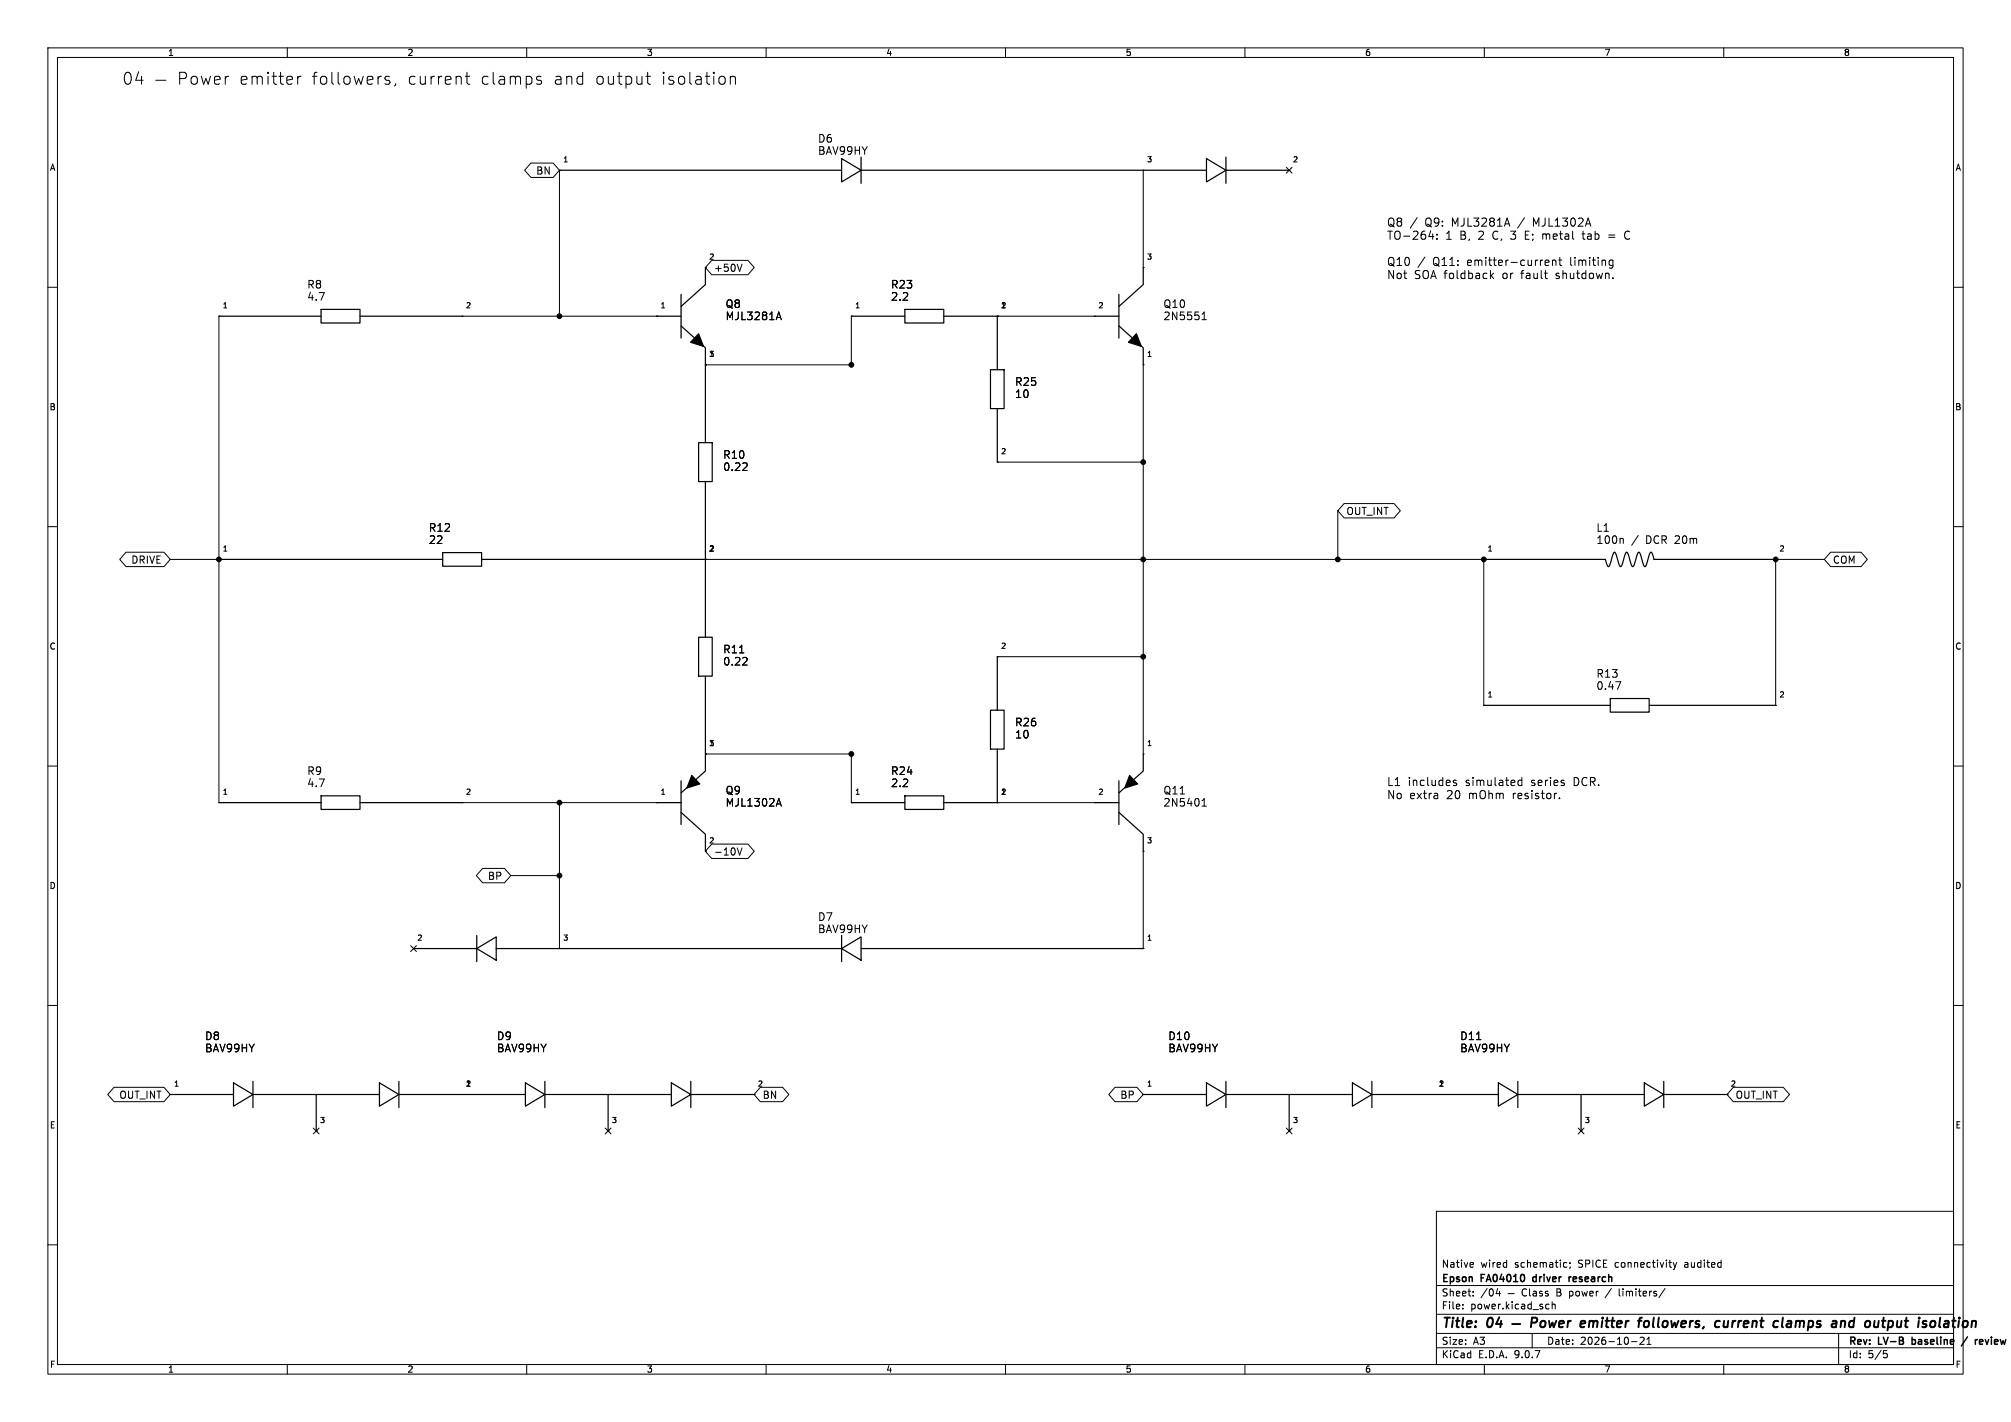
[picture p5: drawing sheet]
<svg xmlns="http://www.w3.org/2000/svg" width="420mm" height="297mm" viewBox="0 0 420 297" stroke-linecap="round" stroke-linejoin="round" font-family="sans-serif">
<g fill="none" stroke="#000" stroke-width=".21">
<path d="M10 10h400v277h-400zM12 12h396v273h-396zM32.5 16.8h2.2M37.5 16.4h1a.68 .68 0 0 0 .5-.6 .68 .68 0 0 0-.5-.7h-1v2.5M40.1 16.1a.68 .68 0 0 1 1.1 .3v.7a.68 .68 0 0 1-.6 .5 .68 .68 0 0 1-.7-.5v-.7zM42 15.9l.5 1.7 .5-1.2 .5 1.2 .5-1.7M44.8 16.8l1.2-.3-.1-.4-.8-.2-.3 .4 .1 1.2 .2 .1 .8-.1M47 15.9v1.7M47.8 15.9a.64 .64 0 0 0-.8 .5M60 10v2M62.2 15.9v1.7M62.9 15.9a.64 .64 0 0 0-.7 .5"/>
<path d="M81.3 16.1l-.6-.2-.3 .4 .1 .3 .8 .3 .2 .2-.2 .4-.2 .1-.7-.1M82.6 17.5l-.2 .5M97.2 15.9h.9M97.5 15.1v2.1l.1 .3 .5 .1M110 10v2M113 16.1l-.6-.2-.4 .4 .2 .3 .8 .3 .1 .2-.1 .4-.2 .1-.8-.1M134.9 15.9h1M135.3 15.1v2.1l.1 .3 .5 .1M151.2 16.1l.3 .3v.7l-.3 .4M152.5 16.2a.62 .62 0 0 1 1.1 .1v1.3M152.5 15.9v1.7M160 10v2"/>
<path d="M210 10v2M260 10v2M310 10v2M360 10v2M110.9 34.1h4.6l1.3 1.5-1.3 1.5h-4.6l-1.3-1.5zM116.8 35.6h.1M116.8 35.6v30.4M238.8 35.6h.1M238.8 35.6v20.3M268.6 35l1.2 1.2M269.2 35.6h.1M269.8 35l-1.2 1.2"/>
<path d="M147.3 55.9h.1M148.6 54.4h7.6l1.3 1.5-1.3 1.5h-7.6l-1.3-1.5zM155 55.2l-.5 1.5M238.8 55.9h.1M296 45.5l-1.5 2.1M297.6 53.7l-1.5 2.2M298.4 49.4h1.1M299.2 48.8v1.2M300.1 49.8v.2M300.1 48.9v.2M311.3 56.5v1.7M311.4 57.5l.5 .7"/>
<path d="M311.9 57.1l-.6 .6M314.8 45.5l.5 1.7M322.5 57.1h.7M322.7 54.9l.8-.2-.1-.3-.5-.1-.2 .3 .1 .8h.6M323 58.2h.2M324.2 54.5l.3-.2 .4 .1 .1 1.1M324.2 54.3v1.2M325.5 54.3h.7M325.8 53.8v1.4l.4 .3M336 55.1l.4 .4 .5-.1M336.9 54.4l-.5-.1-.4 .3M336.9 54.3v1.4l-.4 .3-.4-.1"/>
<path d="M336.9 58v.2M339.4 48.7v.9M10 60h2M45.7 66h.1M45.7 66v101.6M96.5 66h.1M96.5 66h40.7M137.2 66h.1M147.3 76.2h.1M162.3 66.3h.7M162.6 65.2l.6 1.6M177.8 66h.1"/>
<path d="M177.8 66v10.2h-30.5M208.3 66h.1M208.3 66h20.3M228.6 66h.1M238.8 76.2h.1M238.8 76.2v81.3M251 66.8h1M251 65.6l.5-.4v1.6M408 60h2M155.9 96.7l.1 .3v.4l-.9 .9h.9M208.3 96.5h.1M208.3 96.5h30.5"/>
<path d="M10 110h2M26.3 115.3h7.9l1.4 1.5-1.4 1.5h-7.9l-1.3-1.5zM35.6 116.8h10.1M45.7 116.8h.1M147.3 116.8h.1M147.3 116.8h162.6M279.4 106.7v10.1M280.7 105.2h10.4l1.4 1.5-1.4 1.5h-10.4l-1.3-1.5zM309.9 116.8h.1M309.9 116.8v30.5M338.8 112.4l.2 .3v.8M342.1 111.8l-1.3 2.1"/>
<path d="M370.8 116.8h.1M370.8 116.8h10.2M370.8 116.8v30.5M382.3 115.3h6.4l1.3 1.5-1.3 1.5h-6.4l-1.3-1.5zM408 110h2M155.9 137.4l.1 .2v.4l-.9 .9h.9M208.3 137.2h.1M208.3 137.2h30.5M10 160h2M147.3 157.5h.1M147.3 157.5h30.5v10.1M238.8 157.5h.1"/>
<path d="M309.9 147.3h.1M337.4 142.4h1.1l-.7 1.6M370.8 147.3h.1M408 160h2M45.7 167.6h.1M96.5 167.6h.1M96.5 167.6h40.7M116.8 167.6v30.5M137.2 167.6h.1M147.3 177.8h.1M148.6 176.3h7.6l1.3 1.5-1.3 1.5h-7.6l-1.3-1.5zM154 177.1l.5 1.5 .5-1.5"/>
<path d="M162.3 167.9h.7M162.6 166.8l.6 1.6M177.8 167.6h.1M208.3 167.6h.1M208.3 167.6h20.3M228.6 167.6h.1M238.8 177.8h.1M238.8 177.8v20.3M251 167.2l.5-.4v1.6M251 168.4h1M304.2 163l-.5-.1-.2 .3 .1 .2 .6 .2v.4h-.7M317.8 163l-.5-.1-.3 .4v.5l.2 .2h.6"/>
<path d="M317.8 162.4v1.7M325 165.7h.1M325.7 166.7v.1M85.8 197.5l1.2 1.2M86.4 198.1h.1M87 197.5l-1.2 1.2M100.8 181.4h4.6l1.3 1.5-1.3 1.5h-4.6l-1.3-1.5zM106.7 182.9h10.1M116.8 198.1h.1M238.8 198.1h.1M10 210h2M408 210h2"/>
<path d="M23.8 227.1h10.4l1.4 1.5-1.4 1.5h-10.4l-1.3-1.5zM35.6 228.6h.1M65.4 235.6l1.2 1.2M66 236.2h.1M66.6 235.6l-1.2 1.2M96.5 228.6h.1M126.4 235.6l1.2 1.2M127 236.2h.1M127.6 235.6l-1.2 1.2M157.5 228.6h.1M158.8 227.1h4.6l1.4 1.5-1.4 1.5h-4.6l-1.3-1.5zM232.9 227.1h4.5l1.4 1.5-1.4 1.5h-4.5l-1.3-1.5z"/>
<path d="M238.8 228.6h.1M268.6 235.6l1.2 1.2M269.2 236.2h.1M269.8 235.6l-1.2 1.2M299.7 228.6h.1M329.6 235.6l1.2 1.2M330.2 236.2h.1M330.8 235.6l-1.2 1.2M360.7 228.6h.1M362 227.1h10.4l1.3 1.5-1.3 1.5h-10.4l-1.3-1.5zM300 253h108v32h-108zM10 260h2"/>
<path d="M300 278.5h108M300 274.5h108M300 268.5h108M305.5 273.2v.2M305.5 272.5v.1M307.5 263.7l.2 .3-.7 .2M307.7 270.5v.2M307.7 269.8v.1M307.7 264.6l-.2 .1M312.8 269.1l-.4 1.1h1M313.2 269.7v1M314.9 270.2h1.3"/>
<path d="M318.8 269.3a.71 .71 0 0 0-1 .5 .71 .71 0 0 0 .7 .9l.3-.2M319.4 269.2v1.3l.3 .2M320 278.5v3M320.2 269.8h.6l.1 .9M320.9 270l-.5 .1-.2 .2 .2 .4 .5-.1M322.1 269.8l-.4-.1-.2 .2 .1 .2 .5 .2v.3h-.6M323.1 272.4l.4 .1M323.3 269.8l-.4-.1-.2 .2 .1 .2 .5 .2v.3h-.6M323.5 273.3l-.4 .1M324.2 272.5l.2-.1 .3 .1 .1 .9M324.2 271.9v1.5M326.8 263.7l.4 .1"/>
<path d="M327.2 264.6l-.4 .1M327.9 263.8v.1M327.9 264.6l-.1 .3M338.2 269.2v1.4M342.5 279.4l.6-.1 .3 .4-1 1.1h1M343.9 279.7l.5-.4v1.5M347.7 269.1l-1.3 1.9M349.4 263.7l.4 1M349.8 264.7l-.4 .5M350.2 263.7l-.4 1M384 278.5v6.5M408 260h2"/>
<path d="M60 285v2M110 285v2M160 285v2M210 285v2M260 285v2M300 281.5h108M310 285v2M340.7 280.2h1.2M343.9 280.8h.9M360 285v2M393.4 282.1h.7M393.5 282.7h.4l.3 .2-.2 .6-.5 .1"/>
</g>
<path d="M320.2 266.8v.7M327.7 266.7v1M328.1 266.7l-.4 .3M399.3 279.3v1.5M399.5 279.8l-.2 .1M410.9 279.2l-1.3 1.9M412.5 279.8v1M413 279.8l-.5 .3M413.9 279.8h-.3l-.2 .2 .1 .7 .4 .1M399.3 280.7l.2 .1M414.1 280.1l-.7 .2" fill="none" stroke="#000" stroke-width=".3"/>
<g fill="none" stroke="#000" stroke-width=".4">
<path d="M315.8 276.5h1.7M319.8 276.3h.8l.3-.2a.51 .51 0 0 0-.2-.9h-.7l-.3 2M321.9 276.1l.1-.1a.5 .5 0 0 1 .8 .3l-.1 .5-.2 .3a.5 .5 0 0 1-.8-.3zM323.5 275.9l.2 1.3 .5-.9 .3 .9 .5-1.3M325.6 276.5l1-.2-.1-.3h-.7l-.2 .9 .2 .3 .6-.1M327.5 275.9l-.2 1.3M328.1 275.9l-.4 .1-.2 .3M330.1 276.5l1-.2-.1-.3h-.7l-.3 .9 .3 .3 .6-.1M343.5 276.1l.1-.1a.5 .5 0 0 1 .8 .3l-.1 .5-.2 .3a.5 .5 0 0 1-.8-.3zM360.1 275.9l-.1 1.2 .5 .1 .3-.2M360.9 275.9l-.1 1.3M373.3 276h.8l-.1 1.2"/>
<path d="M374.1 276.3l-.7 .1a.4 .4 0 0 0-.3 .4 .4 .4 0 0 0 .2 .4l.7-.1M387.2 276a.66 .66 0 0 0-1 .3l-.1 .5 .2 .3h.8M387.3 275.2l-.3 2M394.4 276l.6-.1 .3 .2M394.5 275.9l-.3 2M395.3 276.8a.66 .66 0 0 1-1 .3M406.2 276h.7v1.2M407 276.3l-.7 .1a.4 .4 0 0 0-.3 .4 .4 .4 0 0 0 .2 .4l.7-.1"/>
</g>
<g fill="none" stroke="#000" stroke-width=".25">
<path d="M116.8 35.6h59M175.8 33.1l4 2.5-4 2.4zM179.8 35.6h72.2M179.8 32.8v5.5M252 33.1l4 2.5-4 2.4zM256 32.8v5.5M256 35.6h13.2M147.3 55.9v3.5l-5.1 4.6M238.8 55.9v3.5l-5.1 4.6M45.7 66h21.4M67.1 64.6h8.1v2.9h-8.1zM75.2 66h21.3"/>
<path d="M137.2 66h5M142.2 68.1l5.1 4.5v19.9M142.2 61.5v9.1M177.8 66h11.2M189 64.6h8.1v2.9h-8.1zM197.1 66h11.2v11.2M206.9 77.2h2.8v8.1h-2.8zM228.6 66h5.1M233.7 68.1l5.1 4.5v3.6M233.7 61.5v9.1M145.9 92.5h2.8v8.1h-2.8zM208.3 85.3v11.2"/>
<path d="M45.7 116.8h46.8M92.5 115.4h8.1v2.9h-8.1zM100.6 116.8h46.7M147.3 100.6v32.5M309.9 116.8h25.4l.4 1.3 .2 .3 .3-.3 .6-2.2 .4-.6 .2 .3 .7 2.1 .4 .7 .3-.7 .7-2.1 .2-.3 .4 .6 .6 2.2 .3 .3 .2-.3 .7-2.2 .4-.6 .2 .3 .7 2.1 .3 .7 .3-.3 .6-2.2 .4-.6 .3 .3 .3 1.2h25.4M145.9 133.1h2.8v8.1h-2.8zM208.3 137.2v11.1M147.3 141.2v19.8l-5.1 4.6M206.9 148.3h2.8v8.2h-2.8zM208.3 156.5v11.1h-11.2M238.8 157.5v3.5l-5.1 4.6M309.9 147.3h26.4"/>
<path d="M336.3 145.9h8.1v2.8h-8.1zM344.4 147.3h26.4M45.7 167.6h21.4M67.1 166.2h8.1v2.9h-8.1zM75.2 167.6h21.3M137.2 167.6h5M142.2 169.7l5.1 4.5v3.6M142.2 163.1v9.1M177.8 167.6h11.2M189 166.2h8.1v2.9h-8.1zM228.6 167.6h5.1M233.7 169.7l5.1 4.5v3.6"/>
<path d="M233.7 163.1v9.1M86.4 198.1h13.2M99.6 198.1l4-2.4v4.9zM99.6 195.4v5.5M103.6 198.1h72.2M175.8 198.1l4-2.4v4.9zM175.8 195.4v5.5M179.8 198.1h59M35.6 228.6h13.2M48.8 226.2l4 2.4-4 2.4zM52.8 228.6h26.4M52.8 225.9v5.4"/>
<path d="M66 228.6v7.6M79.2 226.2l4.1 2.4-4.1 2.4zM83.3 228.6h26.4M83.3 225.9v5.4M109.7 226.2l4.1 2.4-4.1 2.4zM113.8 228.6h26.4M113.8 225.9v5.4M127 228.6v7.6M140.2 226.2l4.1 2.4-4.1 2.4zM144.3 228.6h13.2M144.3 225.9v5.4M238.8 228.6h13.2"/>
<path d="M252 226.2l4 2.4-4 2.4zM256 228.6h26.4M256 225.9v5.4M269.2 228.6v7.6M282.4 226.2l4.1 2.4-4.1 2.4zM286.5 228.6h26.4M286.5 225.9v5.4M312.9 226.2l4.1 2.4-4.1 2.4zM317 228.6h26.4M317 225.9v5.4M330.2 228.6v7.6M343.4 226.2l4.1 2.4-4.1 2.4z"/>
<path d="M347.5 228.6h13.2M347.5 225.9v5.4"/>
</g>
<path d="M145.9 69.7l1 2.6-2.7-.8zM237.3 69.7l1.1 2.6-2.7-.8zM144.5 162l1.6 1.7-2.6 .9zM235.9 162l1.7 1.7-2.7 .9z" fill="#000" stroke="#000" stroke-width=".25"/>
<g fill="#000" stroke="#000" stroke-width=".21">
<circle cx="116.8" cy="66" r=".5"/>
<circle cx="177.8" cy="76.2" r=".5"/>
<circle cx="238.8" cy="96.5" r=".5"/>
<circle cx="45.7" cy="116.8" r=".5"/>
<circle cx="238.8" cy="116.8" r=".5"/>
<circle cx="279.4" cy="116.8" r=".5"/>
<circle cx="309.9" cy="116.8" r=".5"/>
<circle cx="370.8" cy="116.8" r=".5"/>
<circle cx="238.8" cy="137.2" r=".5"/>
<circle cx="177.8" cy="157.5" r=".5"/>
<circle cx="116.8" cy="167.6" r=".5"/>
<circle cx="116.8" cy="182.9" r=".5"/>
</g>
<g font-size="3.5">
<text x="25.4" y="17.9">04</text>
<text x="49.7" y="17.9">emitter</text>
<text x="64.8" y="17.9">followers,</text>
<text x="84.7" y="17.9">current</text>
<text x="99.9" y="17.9">clamps</text>
<text x="115.1" y="17.9">and</text>
<text x="123.7" y="17.9">output</text>
<text x="137.5" y="17.9">isolation</text>
</g>
<g font-size="2.8">
<text x="301" y="277.9">Title:</text>
<text x="310.6" y="277.9">04</text>
<text x="332.6" y="277.9">emitter</text>
<text x="345.5" y="277.9">followers,</text>
<text x="362.3" y="277.9">current</text>
<text x="375.3" y="277.9">clamps</text>
<text x="388.2" y="277.9">and</text>
<text x="396" y="277.9">output</text>
<text x="407.8" y="277.9">isolation</text>
</g>
<g font-size="2.4">
<text x="289.6" y="47.6">Q8 /</text>
<text x="297.6" y="47.6">Q9:</text>
<text x="303.2" y="47.6">MJL3281A</text>
<text x="317.1" y="47.6">/</text>
<text x="320.3" y="47.6">MJL1302A</text>
<text x="289.6" y="50.4">TO-264:</text>
<text x="301.8" y="50.4">1</text>
<text x="304.9" y="50.4">B,</text>
<text x="308.8" y="50.4">2</text>
<text x="311.8" y="50.4">C, 3</text>
<text x="318.8" y="50.4">E; metal</text>
<text x="331.1" y="50.4">tab</text>
<text x="336.5" y="50.4">=</text>
<text x="340" y="50.4">C</text>
<text x="289.6" y="55.8">Q10</text>
<text x="289.6" y="58.6">Not</text>
<text x="295.3" y="58.6">SOA foldback</text>
<text x="296" y="55.8">/</text>
<text x="299.2" y="55.8">Q11:</text>
<text x="306.4" y="55.8">emitter-current</text>
<text x="313.8" y="58.6">or</text>
<text x="317.8" y="58.6">fault</text>
<text x="325.1" y="58.6">shutdown.</text>
<text x="328" y="55.8">limiting</text>
<text x="289.6" y="164.5">L1</text>
<text x="289.6" y="167.2">No</text>
<text x="294" y="164.5">includes</text>
<text x="294.3" y="167.2">extra</text>
<text x="302.1" y="167.2">20</text>
<text x="306" y="164.5">simulated</text>
<text x="306.7" y="167.2">mOhm</text>
<text x="316" y="167.2">resistor.</text>
<text x="319.8" y="164.5">series</text>
<text x="328.7" y="164.5">DCR.</text>
</g>
<g font-size="2.2">
<text x="170.8" y="30">D6</text>
<text x="170.8" y="32.5">BAV99HY</text>
<text x="64.1" y="63">4.7</text>
<text x="64.1" y="60.5">R8</text>
<text x="151.5" y="64.5">Q8</text>
<text x="186" y="63">2.2</text>
<text x="186" y="60.5">R23</text>
<text x="242.9" y="64.5">Q10</text>
<text x="151.5" y="67.1">MJL3281A</text>
<text x="242.9" y="67.1">2N5551</text>
<text x="211.9" y="80.8">R25</text>
<text x="211.9" y="83.3">10</text>
<text x="150.9" y="98.6">0.22</text>
<text x="150.9" y="96">R10</text>
<text x="89.5" y="111.3">R12</text>
<text x="89.5" y="113.8">22</text>
<text x="333.3" y="113.8">100n</text>
<text x="333.3" y="111.3">L1</text>
<text x="343.7" y="113.8">DCR 20m</text>
<text x="150.9" y="136.7">R11</text>
<text x="150.9" y="139.2">0.22</text>
<text x="333.3" y="141.7">R13</text>
<text x="333.3" y="144.3">0.47</text>
<text x="211.9" y="151.9">R26</text>
<text x="211.9" y="154.4">10</text>
<text x="64.1" y="164.6">4.7</text>
<text x="64.1" y="162.1">R9</text>
<text x="151.5" y="166.1">Q9</text>
<text x="186" y="164.6">2.2</text>
<text x="186" y="162.1">R24</text>
<text x="242.9" y="166.1">Q11</text>
<text x="151.5" y="168.7">MJL1302A</text>
<text x="242.9" y="168.7">2N5401</text>
<text x="170.8" y="192.5">D7</text>
<text x="170.8" y="195.1">BAV99HY</text>
<text x="42.7" y="217.4">D8</text>
<text x="42.7" y="220">BAV99HY</text>
<text x="103.7" y="217.4">D9</text>
<text x="103.7" y="220">BAV99HY</text>
<text x="243.9" y="217.4">D10</text>
<text x="243.9" y="220">BAV99HY</text>
<text x="304.9" y="217.4">D11</text>
<text x="304.9" y="220">BAV99HY</text>
</g>
<g font-size="2.1">
<text x="111.9" y="36.6">BN</text>
<text x="149" y="57">+50V</text>
<text x="281.1" y="107.8">OUT_INT</text>
<text x="27.4" y="117.9">DRIVE</text>
<text x="382.7" y="117.9">COM</text>
<text x="149" y="178.9">-10V</text>
<text x="101.8" y="184">BP</text>
<text x="24.9" y="229.7">OUT_INT</text>
<text x="159.2" y="229.7">BN</text>
<text x="233.9" y="229.7">BP</text>
<text x="362.4" y="229.7">OUT_INT</text>
<text x="301" y="268.2">Epson</text>
<text x="301" y="265">Native</text>
<text x="309.2" y="265">wired</text>
<text x="309.4" y="268.2">FA04010</text>
<text x="316.4" y="265">schematic;</text>
<text x="320.8" y="268.2">driver</text>
<text x="328.9" y="268.2">research</text>
<text x="329.7" y="265">SPICE</text>
<text x="337.5" y="265">connectivity</text>
<text x="352.2" y="265">audited</text>
<text x="301" y="273.7">File:</text>
<text x="301" y="271">Sheet:</text>
<text x="307.1" y="273.7">power.kicad_sch</text>
<text x="309.2" y="271">/04</text>
<text x="325.3" y="271">B power</text>
<text x="335.9" y="271">/</text>
<text x="338.8" y="271">limiters/</text>
<text x="301" y="281.1">Size:</text>
<text x="307.6" y="281.1">A3</text>
<text x="323" y="281.1">Date:</text>
<text x="330" y="281.1">2026-10-21</text>
<text x="386" y="281.3">Rev:</text>
<text x="392.4" y="281.3">LV-B</text>
<text x="400" y="281.3">baseline</text>
<text x="414.4" y="281.3">review</text>
<text x="301" y="283.9">KiCad</text>
<text x="308.7" y="283.9">E.D.A.</text>
<text x="316.3" y="283.9">9.0.7</text>
<text x="386" y="283.9">Id:</text>
<text x="390.1" y="283.9">5/5</text>
</g>
<g font-size="1.8">
<text x="35" y="11.9">1</text>
<text x="85" y="11.9">2</text>
<text x="135" y="11.9">3</text>
<text x="185" y="11.9">4</text>
<text x="235" y="11.9">5</text>
<text x="285" y="11.9">6</text>
<text x="335" y="11.9">7</text>
<text x="385" y="11.9">8</text>
<text x="10.3" y="35.9">A</text>
<text x="408.3" y="35.9">A</text>
<text x="10.3" y="85.9">B</text>
<text x="408.2" y="85.9">B</text>
<text x="10.3" y="135.9">C</text>
<text x="408.2" y="135.9">C</text>
<text x="10.3" y="185.9">D</text>
<text x="408.2" y="185.9">D</text>
<text x="10.3" y="235.9">E</text>
<text x="408.3" y="235.9">E</text>
<text x="10.3" y="285.9">F</text>
<text x="35" y="286.9">1</text>
<text x="85" y="286.9">2</text>
<text x="135" y="286.9">3</text>
<text x="185" y="286.9">4</text>
<text x="235" y="286.9">5</text>
<text x="285" y="286.9">6</text>
<text x="335" y="286.9">7</text>
<text x="385" y="286.9">8</text>
<text x="408.3" y="285.9">F</text>
</g>
<g font-size="1.5">
<text x="117.5" y="34.1">1</text>
<text x="239.4" y="34.1">3</text>
<text x="269.9" y="34.1">2</text>
<text x="148" y="54.4">2</text>
<text x="239.4" y="54.4">3</text>
<text x="46.4" y="64.6">1</text>
<text x="97.2" y="64.6">2</text>
<text x="137.8" y="64.6">1</text>
<text x="178.5" y="64.6">1</text>
<text x="209" y="64.6">1</text>
<text x="229.3" y="64.6">2</text>
<text x="148" y="74.7">1</text>
<text x="239.4" y="74.7">1</text>
<text x="209" y="95.1">2</text>
<text x="46.4" y="115.4">1</text>
<text x="148" y="115.4">2</text>
<text x="310.6" y="115.4">1</text>
<text x="371.5" y="115.4">2</text>
<text x="209" y="135.7">2</text>
<text x="310.6" y="145.9">1</text>
<text x="371.5" y="145.9">2</text>
<text x="148" y="156">1</text>
<text x="239.4" y="156">1</text>
<text x="46.4" y="166.2">1</text>
<text x="97.2" y="166.2">2</text>
<text x="137.8" y="166.2">1</text>
<text x="178.5" y="166.2">1</text>
<text x="209" y="166.2">1</text>
<text x="229.3" y="166.2">2</text>
<text x="148" y="176.3">2</text>
<text x="239.4" y="176.3">3</text>
<text x="87" y="196.7">2</text>
<text x="117.5" y="196.7">3</text>
<text x="239.4" y="196.7">1</text>
<text x="36.2" y="227.1">1</text>
<text x="97.2" y="227.1">1</text>
<text x="158.2" y="227.1">2</text>
<text x="239.4" y="227.1">1</text>
<text x="300.4" y="227.1">1</text>
<text x="361.4" y="227.1">2</text>
<text x="66.7" y="234.8">3</text>
<text x="127.7" y="234.8">3</text>
<text x="269.9" y="234.8">3</text>
<text x="330.9" y="234.8">3</text>
</g>
</svg>
